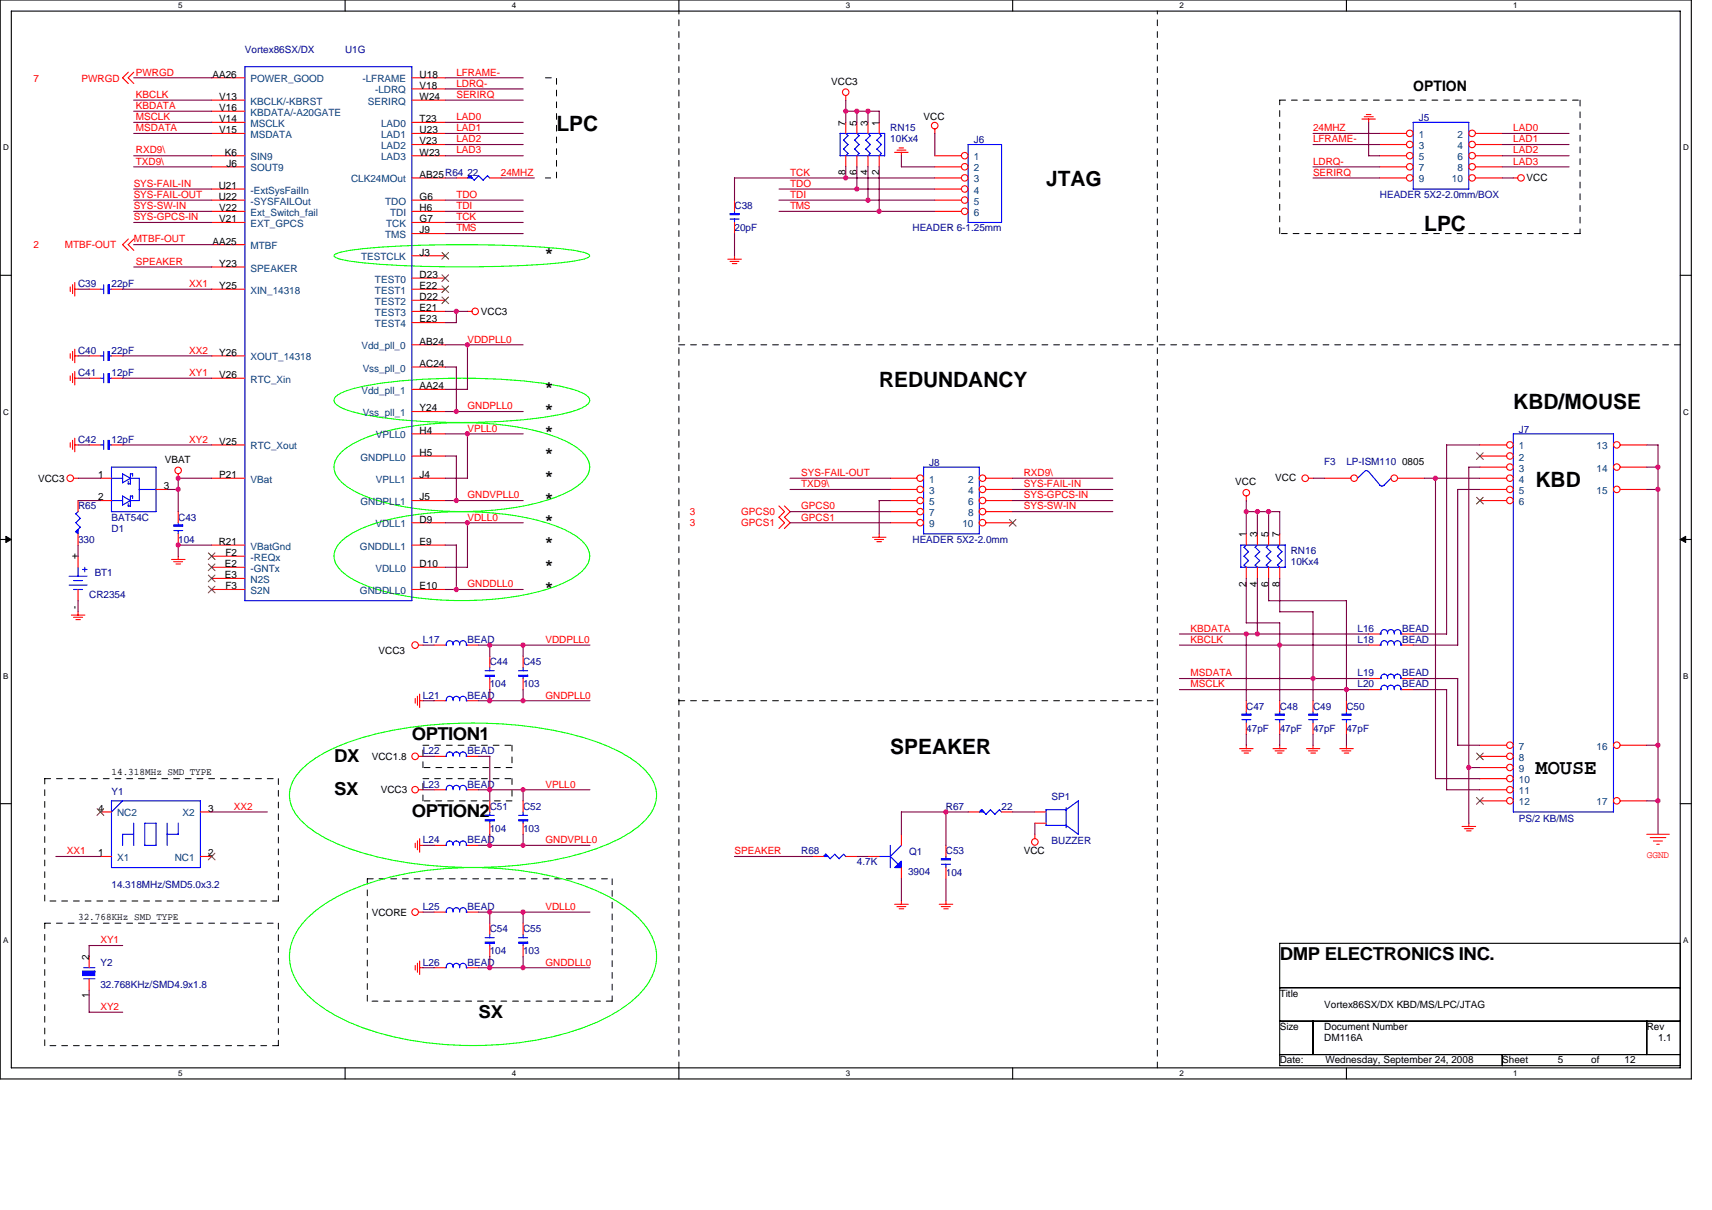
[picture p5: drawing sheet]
<svg xmlns="http://www.w3.org/2000/svg" width="297mm" height="210mm" viewBox="0 0 297 210" stroke-linecap="round" stroke-linejoin="round" font-family="sans-serif">
<path d="M0 0h293.5v187.2h-293.5zM2 1.9h289.5v183.4h-289.5z" fill="none" stroke="#000" stroke-width=".19"/>
<g fill="#fff">
<path d="M30.9 .2h.8v1.6h-.8z"/>
<path d="M30.9 185.5h.8v1.6h-.8z"/>
</g>
<path d="M59.9 0v1.9M59.9 185.3v1.9" fill="none" stroke="#000" stroke-width=".19"/>
<g fill="#fff">
<path d="M88.8 .2h.8v1.6h-.8z"/>
<path d="M88.8 185.5h.8v1.6h-.8z"/>
</g>
<path d="M117.8 0v1.9M117.8 185.3v1.9" fill="none" stroke="#000" stroke-width=".19"/>
<g fill="#fff">
<path d="M146.7 .2h.8v1.6h-.8z"/>
<path d="M146.7 185.5h.8v1.6h-.8z"/>
</g>
<path d="M175.7 0v1.9M175.7 185.3v1.9" fill="none" stroke="#000" stroke-width=".19"/>
<g fill="#fff">
<path d="M204.7 .2h.7v1.6h-.7z"/>
<path d="M204.7 185.5h.7v1.6h-.7z"/>
</g>
<path d="M233.6 0v1.9M233.6 185.3v1.9" fill="none" stroke="#000" stroke-width=".19"/>
<g fill="#fff">
<path d="M262.6 .2h.7v1.6h-.7z"/>
<path d="M262.6 185.5h.7v1.6h-.7z"/>
<path d="M.5 24.8h1v1.6h-1z"/>
<path d="M292 24.8h1v1.6h-1z"/>
<path d="M.5 70.7h1v1.5h-1z"/>
<path d="M292 70.7h1v1.5h-1z"/>
</g>
<path d="M0 47.8h2M291.5 47.8h2" fill="none" stroke="#000" stroke-width=".19"/>
<g fill="#fff">
<path d="M.5 116.5h.9v1.6h-.9z"/>
<path d="M292 116.5h.9v1.6h-.9z"/>
</g>
<path d="M0 93.6h2M291.5 93.6h2" fill="none" stroke="#000" stroke-width=".19"/>
<path d="M1 93.1l1 .5-1 .5zM291.5 93.6l1-.5v1z" fill="#000" stroke="#000" stroke-width=".17"/>
<g fill="#fff">
<path d="M.5 162.4h.9v1.5h-.9z"/>
<path d="M292 162.4h.9v1.5h-.9z"/>
</g>
<path d="M0 139.5h2M291.5 139.5h2M222 163.7h69.5v21.2h-69.5zM222 171.4h69.5M222 177.2h69.5M227.8 177.2v5.8M285.7 177.2v5.8M222 183h69.5M260.6 183v1.9" fill="none" stroke="#000" stroke-width=".19"/>
<g fill="none" stroke="#000" stroke-width=".17" stroke-dasharray="1 1 1 1 1 1 1 1">
<path d="M94.6 13.5h2v17.4h-2M222 17.4h52.1M274.1 17.4v23.1M117.8 59.8h173.7M222 40.5v-23.1M274.1 40.5h-52.1M7.8 135.1h40.5M48.3 135.1v21.3M73.4 129.3h15.4M73.4 133.2v-3.9M73.4 135.1h15.4M73.4 139v-3.9"/>
<path d="M88.8 129.3v3.9M88.8 133.2h-15.4M88.8 135.1v3.9M88.8 139h-15.4M117.8 121.6h83M7.8 156.4v-21.3M48.3 156.4h-40.5M63.7 152.5h42.5M106.2 152.5v21.2M7.8 160.2h40.5M48.3 160.2v21.3M63.7 173.7v-21.2"/>
<path d="M106.2 173.7h-42.5M7.8 181.5v-21.3M48.3 181.5h-40.5M117.8 185.3v-183.4M200.8 185.3v-183.4"/>
</g>
<path d="M58.1 44.2a16.1 16.1 0 0 1 5.6-1.1 201.3 201.3 0 0 1 35.6 .3 7.9 7.9 0 0 1 2.9 .8l.1 .2a2.6 2.6 0 0 1-2 .8 165.9 165.9 0 0 1-27.2 1 87 87 0 0 1-14-1.2l-1-.4-.1-.2zM58.5 68.6a17.3 17.3 0 0 1 6.8-2 110 110 0 0 1 31.3 .3 15 15 0 0 1 5.2 1.7l.4 .5 .1 .4a2.49 2.49 0 0 1-2 1.6 50.9 50.9 0 0 1-13.2 2 98.9 98.9 0 0 1-24.9-1.4 8.3 8.3 0 0 1-4.1-1.8l-.1-.4 .1-.4zM58.9 78.8a15.4 15.4 0 0 1 7.1-3.7 57.4 57.4 0 0 1 28.2 0 15.5 15.5 0 0 1 7.1 3.7 3.1 3.1 0 0 1 0 4.5 15.5 15.5 0 0 1-7.1 3.7 57.2 57.2 0 0 1-28.2 0 15.5 15.5 0 0 1-7.1-3.7 3.1 3.1 0 0 1 0-4.5zM58.9 94.2a15.4 15.4 0 0 1 7.1-3.6 57.4 57.4 0 0 1 28.2 0 15.5 15.5 0 0 1 7.1 3.6 3.1 3.1 0 0 1 0 4.6 15.5 15.5 0 0 1-7.1 3.7 57.2 57.2 0 0 1-28.2 0 15.5 15.5 0 0 1-7.1-3.7 3.1 3.1 0 0 1 0-4.6zM52 133.8a21 21 0 0 1 8.5-5 71.3 71.3 0 0 1 32.1-2.6 44.3 44.3 0 0 1 16.1 4.9 9.9 9.9 0 0 1 5.1 5.8 6.4 6.4 0 0 1-2.6 6.2 31.7 31.7 0 0 1-13.8 5.9 74.5 74.5 0 0 1-35-1.1 26.3 26.3 0 0 1-9.4-4.8 6.4 6.4 0 0 1-2.7-6.2l.4-1 .5-1.1zM53.8 158.9a31.4 31.4 0 0 1 13.6-6.6 61.6 61.6 0 0 1 33.5 1.2 25.8 25.8 0 0 1 10.5 6.5 8.5 8.5 0 0 1 0 12 27.1 27.1 0 0 1-12.6 7.1 61.3 61.3 0 0 1-35.5-.6 25.8 25.8 0 0 1-10.6-6.5 8.5 8.5 0 0 1 0-12z" fill="none" stroke="#0f0" stroke-width=".19"/>
<g fill="none" stroke="#f00" stroke-width=".19">
<path d="M22.3 12.5l-1 1 1 1M23.2 12.5l-1 1 1 1M36.7 13.5h5.8M36.7 17.4h5.8M36.7 19.3h5.8M71.5 13.5h5.8M71.5 17.4h5.8M71.5 15.4h5.8M146.7 16.6v.8M237.1 19.9h.8M36.7 32.8h5.8M36.7 34.7h5.8"/>
<path d="M36.7 36.7h5.8M36.7 38.6h5.8M36.7 21.2h5.8M36.7 23.2h5.8M36.7 27h5.8M36.7 29h5.8M71.5 30.9h5.8M71.5 34.7h5.8M71.5 36.7h5.8M71.5 38.6h5.8M71.5 21.2h5.8M71.5 23.2h5.8"/>
<path d="M71.5 25.1h5.8M71.5 27h5.8M79.2 30.9h1.9M85 30.9h1.9M127.4 34.7v2M127.4 38.6v1.9M146.7 21.2v2M146.7 27v2M148.7 21.2v2M148.7 27v2M150.6 21.2v2M150.6 27v2"/>
<path d="M152.5 21.2v2M152.5 27v2M155.2 26.4h2.4M155.6 26.1h1.6M156 25.7h.8M156.4 26.4v.6M162.2 22.4v.8M162.2 30.9h4.6M162.2 32.8h4.6M162.2 34.7h4.6M162.2 36.7h4.6M162.2 27h4.6"/>
<path d="M162.2 29h4.6M236.3 20.7h2.3M236.7 20.3h1.6M237.5 20.6v.6M239.4 30.9h4.6M239.4 23.2h4.6M239.4 25.1h4.6M239.4 27h4.6M239.4 29h4.6M256 30.9h4.6M256 23.2h4.6M256 25.1h4.6"/>
<path d="M256 27h4.6M256 29h4.6M262.5 30.9h.8M12.2 49.8v.8M12.6 49.4v1.5M13 50.2h.5M13 49v2.4M15.5 50.2h1.9M19.3 50.2h2M22.3 41.5l-1 1 1 1M23.2 41.5l-1 1 1 1M36.7 50.2h5.8"/>
<path d="M36.7 42.5h5.8M36.7 46.3h5.8M71.5 54h5.8M71.5 50.2h5.8M71.5 40.5h5.8M71.5 44.4h5.8M71.5 48.3h5.8M71.5 52.1h5.8M71.5 56h5.8M71.5 59.8h5.8M81.1 54h.8M126.3 45h2.3"/>
<path d="M126.7 45.4h1.5M127.1 45.7h.7M127.4 44.4v.6M12.2 61.4v.8M12.2 65.2v.8M12.2 76.8v.8M12.6 61v1.5M12.6 64.8v1.6M12.6 76.4v1.6M13 61.8h.5M13 77.2h.5M13 65.6h.5"/>
<path d="M13 60.6v2.3M13 64.5v2.3M13 76.1v2.3M15.5 61.8h1.9M15.5 77.2h1.9M15.5 65.6h1.9M19.3 61.8h2M19.3 77.2h2M19.3 65.6h2M36.7 61.8h5.8M36.7 77.2h5.8M36.7 65.6h5.8"/>
<path d="M71.5 75.3h5.8M71.5 79.1h5.8M71.5 67.6h5.8M71.5 63.7h5.8M71.5 71.4h5.8M256.8 77.2h4.6M256.8 79.1h4.6M281.1 77.2h4.6M12.8 83h.8M13.5 86.9v1.9M13.5 92.6v2M13.5 96.5v1.9"/>
<path d="M17.4 83h1.9M17.4 86.9h1.9M27.1 84.9h1.9M29.8 97.1h2.3M30.1 97.5h1.6M30.5 97.9h.8M30.9 82.2v.8M30.9 88.8v1.9M30.9 92.6v2M30.9 96.5v.6M36.7 83h5.8M36.7 94.6h5.8"/>
<path d="M36.7 98.4h5.8M36.7 96.5h5.8M71.5 83h5.8M71.5 94.6h5.8M71.5 98.4h5.8M71.5 90.7h5.8M71.5 86.9h5.8M135.1 87.8l1 1-1 1M135.1 89.7l1 1-1 1M136.1 87.8l1 1-1 1M136.1 89.7l1 1-1 1M151.4 93.2h2.3"/>
<path d="M151.7 93.6h1.6M152.1 94h.8M152.5 92.6v.7M154.5 83h4.6M154.5 90.7h4.6M154.5 86.9h4.6M154.5 84.9h4.6M154.5 88.8h4.6M171.1 83h4.6M171.1 90.7h4.6M171.1 86.9h4.6M171.1 84.9h4.6"/>
<path d="M171.1 88.8h4.6M216.2 86.1v.8M216.2 92.6v2M216.2 98.4v2M218.2 92.6v2M218.2 98.4v2M220.1 92.6v2M220.1 98.4v2M222 92.6v2M222 98.4v2M227.1 83h.7M229.8 83h4.6"/>
<path d="M242.5 83h4.6M256.8 83h4.6M256.8 86.9h4.6M256.8 84.9h4.6M256.8 81.1h4.6M281.1 84.9h4.6M281.1 81.1h4.6M12.4 106.7h2.3M12.8 107.1h1.5M13.2 107.5h.7M13.5 102.3v1.9M13.5 106.2v.6"/>
<path d="M36.7 102.3h5.8M36.7 100.4h5.8M71.5 102.3h5.8M72.6 112h.8M75.3 112h2M81.1 112h1.9M85 113.9v1.9M85 117.8v1.9M90.8 113.9v1.9M90.8 117.8v1.9M237.5 112h1.9M237.5 110h1.9"/>
<path d="M237.5 117.8h1.9M237.5 119.7h1.9M243.3 112h1.9M243.3 110h1.9M243.3 117.8h1.9M243.3 119.7h1.9M72 121.2v.8M72.4 120.8v1.6M72.6 137.1h.8M72.6 131.3h.8M72.8 121.6h.6M72.8 120.5v2.3"/>
<path d="M75.3 137.1h2M75.3 121.6h2M75.3 131.3h2M81.1 137.1h1.9M81.1 121.6h1.9M81.1 131.3h1.9M85 139v1.9M90.8 139v1.9M215.1 129.9h2.3M215.5 130.3h1.5M215.9 130.7h.7M216.2 121.6v1.9"/>
<path d="M216.2 125.5v1.9M216.2 129.3v.6M220.9 129.9h2.3M221.2 130.3h1.6M221.7 130.7h.7M222 121.6v1.9M222 125.5v1.9M222 129.3v.6M226.7 129.9h2.3M227 130.3h1.6M227.4 130.7h.8M227.8 121.6v1.9"/>
<path d="M227.8 125.5v1.9M227.8 129.3v.6M232.4 129.9h2.4M232.8 130.3h1.6M233.2 130.7h.8M233.6 121.6v1.9M233.6 125.5v1.9M233.6 129.3v.6M256.8 137.1h4.6M256.8 131.3h4.6M256.8 129.3h4.6M256.8 133.2h4.6"/>
<path d="M256.8 135.1h4.6M256.8 139h4.6M281.1 129.3h4.6M281.1 139h4.6M17.4 140.9h1.9M17.4 148.6h1.9M34.8 140.9h1.9M34.8 148.6h1.9M72 146.3v.8M72.4 145.9v1.6M72.6 158.3h.8M72.8 146.7h.6"/>
<path d="M72.8 145.5v2.4M75.3 158.3h2M75.3 146.7h2M81.1 158.3h1.9M81.1 146.7h1.9M85 142.9v1.9M90.8 142.9v1.9M140.9 148.6h2M146.7 148.6h2M150.6 148.6h1.9M155.2 156.9h2.4M155.6 157.3h1.6"/>
<path d="M156 157.7h.8M156.4 144.8v1.9M156.4 150.6v1.9M156.4 156.4v.6M163 156.9h2.3M163.3 157.3h1.6M163.7 157.7h.8M164.1 146.7v1.9M164.1 150.6v1.9M164.1 156.4v.6M168 140.9h1.9M173.8 140.9h1.9"/>
<path d="M179.6 144.8v.7M179.6 140.9h1.9M179.6 142.9h1.9M253.7 143.4h2.3M254.1 143.8h1.5M254.5 144.2h.7M254.8 142.9v.5M285.7 144.8h3.9M286.3 145.4h2.7M286.9 145.9h1.5M287.5 146.5h.4M15.5 166v1.9"/>
<path d="M15.5 169.9v1.9M72 167.6v.7M72.4 167.2v1.5M72.8 167.9h.6M72.8 166.8v2.3M75.3 167.9h2M81.1 167.9h1.9M85 160.2v2M85 164.1v1.9M90.8 160.2v2M90.8 164.1v1.9"/>
<circle cx="146.7" cy="16" r=".57"/>
<circle cx="162.2" cy="21.8" r=".57"/>
<circle cx="167.4" cy="34.7" r=".57"/>
<circle cx="167.4" cy="36.7" r=".57"/>
<circle cx="167.4" cy="32.8" r=".57"/>
<circle cx="167.4" cy="30.9" r=".57"/>
<circle cx="167.4" cy="27" r=".57"/>
<circle cx="167.4" cy="28.9" r=".57"/>
<circle cx="244.6" cy="23.1" r=".57"/>
<circle cx="244.6" cy="25.1" r=".57"/>
<circle cx="244.6" cy="30.9" r=".57"/>
<circle cx="244.6" cy="28.9" r=".57"/>
<circle cx="244.6" cy="27" r=".57"/>
<circle cx="255.4" cy="23.1" r=".57"/>
<circle cx="255.4" cy="25.1" r=".57"/>
<circle cx="255.4" cy="30.9" r=".57"/>
<circle cx="255.4" cy="27" r=".57"/>
<circle cx="255.4" cy="28.9" r=".57"/>
<circle cx="263.9" cy="30.9" r=".57"/>
<circle cx="82.4" cy="54" r=".57"/>
<circle cx="262" cy="77.2" r=".57"/>
<circle cx="262" cy="79.1" r=".57"/>
<circle cx="280.5" cy="77.2" r=".57"/>
<circle cx="12.2" cy="83" r=".57"/>
<circle cx="30.9" cy="81.6" r=".57"/>
<circle cx="159.7" cy="83" r=".57"/>
<circle cx="159.7" cy="86.9" r=".57"/>
<circle cx="159.7" cy="90.7" r=".57"/>
<circle cx="159.7" cy="88.8" r=".57"/>
<circle cx="159.7" cy="84.9" r=".57"/>
<circle cx="170.5" cy="83" r=".57"/>
<circle cx="170.5" cy="86.9" r=".57"/>
<circle cx="170.5" cy="90.7" r=".57"/>
<circle cx="170.5" cy="88.8" r=".57"/>
<circle cx="170.5" cy="84.9" r=".57"/>
<circle cx="216.2" cy="85.5" r=".57"/>
<circle cx="226.5" cy="83" r=".57"/>
<circle cx="235" cy="83" r=".57"/>
<circle cx="241.9" cy="83" r=".57"/>
<circle cx="262" cy="81.1" r=".57"/>
<circle cx="262" cy="86.9" r=".57"/>
<circle cx="262" cy="83" r=".57"/>
<circle cx="262" cy="84.9" r=".57"/>
<circle cx="280.5" cy="81.1" r=".57"/>
<circle cx="280.5" cy="84.9" r=".57"/>
<circle cx="72" cy="111.9" r=".57"/>
<circle cx="72" cy="131.3" r=".57"/>
<circle cx="72" cy="137" r=".57"/>
<circle cx="262" cy="133.2" r=".57"/>
<circle cx="262" cy="135.1" r=".57"/>
<circle cx="262" cy="129.3" r=".57"/>
<circle cx="262" cy="131.2" r=".57"/>
<circle cx="262" cy="137" r=".57"/>
<circle cx="262" cy="139" r=".57"/>
<circle cx="280.5" cy="139" r=".57"/>
<circle cx="280.5" cy="129.3" r=".57"/>
<circle cx="72" cy="158.3" r=".57"/>
<circle cx="179.6" cy="146.1" r=".57"/>
</g>
<g fill="none" stroke="#00f" stroke-width=".19">
<path d="M42.5 11.6h29v92.6h-29zM83 30.5l.8 .8M83.1 30.5l-.8 .8-.8-.8-.4 .4M85 30.9l-.4-.4-.8 .8M126.7 38h1.5M127.4 36.7v.4M127.4 38v.6M145.8 23.2h7.7v3.9M145.8 27h7.7M145.8 23.1v3.9M146.4 25.9l.7 .7-.4 .5M146.7 23.2l.4 .3-.7 .8 .7 .8"/>
<path d="M147.1 25.1l-.8 .8M148.3 24.3l.8 .8M148.3 25.9l.8 .7M148.7 23.2l.4 .4M149.1 25.1l-.8 .8M149.1 23.5l-.8 .8M149.1 26.6l-.4 .5M150.2 25.9l.8 .7M150.6 23.2l.4 .4M151 23.5l-.8 .8 .8 .8M151 25.1l-.8 .8M151 26.6l-.4 .5"/>
<path d="M152.1 24.3l.8 .8M152.1 25.9l.8 .7-.4 .5M152.5 23.2l.4 .3-.8 .8M152.9 25.1l-.8 .8M168 25.1h5.8v13.5h-5.8zM245.2 21.2h9.6v11.6h-9.6zM17.4 50.2h.6M18 49.4v1.6M19 50.2h.4M17.4 77.2h.6M17.4 61.8h.6M17.4 65.6h.6"/>
<path d="M18 61v1.6M18 64.9v1.5M18 76.4v1.6M19 77.2h.4M19 61.8h.4M19 65.6h.4M262.6 75.3h17.3v65.6h-17.3zM12 100h3.1M13.1 89.2l.8 .8M13.5 98.4v1.6M13.6 88.8l-.4 .4M13.9 91.5l-.8 .7 .4 .4"/>
<path d="M13.9 89.9l-.8 .8 .8 .8M14.3 98.8h.8M14.7 98.4v.8M19.3 86.9h2M19.3 83h2M19.3 81.1h7.8v7.7h-7.8zM21.3 82.2v1.6M21.3 86.1v1.5M21.3 86.1l1.3 .8-1.4 .8M21.3 82.2l1.3 .8M22.2 83.6v.4M22.2 87.4v.4"/>
<path d="M22.6 83h1.6v3.9h-1.6M22.6 83l-1.4 .8M23 82.2v.4M23 86.1v.4M23 82.2h-.4v1.8h-.4M23 86.1h-.4v1.7h-.4M24.2 84.9h2.9M30.2 92.1h1.5M30.9 90.7v.4M30.9 92.1v.5M160.2 81.1h9.7v11.5h-9.7zM215.9 96.5l.7 .8-.8 .8 .5 .4"/>
<path d="M216.2 94.6l-.3 .4 .7 .8M216.6 95.7l-.8 .8M217.8 96.5l.8 .8-.8 .8M217.8 95l.8 .8M217.8 98.1l.4 .4M218.2 94.6l-.4 .4M218.6 95.7l-.8 .8M219.7 96.5l.8 .8M220.1 94.6l-.4 .4 .8 .8M220.5 95.7l-.8 .8M220.5 97.3l-.8 .8 .4 .4M221.7 96.5l.7 .8-.8 .8 .5 .4"/>
<path d="M222 94.6l-.3 .4 .7 .8M222.4 95.7l-.8 .8M223 94.6v3.8l-7.7 .1v-3.9h7.7M236.7 81.9l-1.2 1.1M236.7 81.9l.4-.2 .3 .2M237.5 81.9l1.9 2.3M239.3 84.2l.5 .1 .4-.1M241.3 83l-1.1 1.2M12 101.5h3.1M12.8 102.3h1.5M12.8 100.8h1.5M77.4 111.7a.58 .58 0 0 1 .6-.5 .58 .58 0 0 1 .6 .5"/>
<path d="M77.4 111.8v.2h-.2M78.6 111.7a.57 .57 0 0 1 .6-.5 .57 .57 0 0 1 .6 .5 .58 .58 0 0 1 .5-.5 .58 .58 0 0 1 .6 .5M78.6 111.7v.3M79.8 111.8v.2M80.9 111.8v.2h.2M84.2 116.4h1.5M85 115.8v.6M85 117.4v.4M90 116.4h1.5M90.8 115.8v.6M90.8 117.4v.4M239.4 119.7h.2"/>
<path d="M239.6 119.5a.57 .57 0 0 1 .6-.6 .57 .57 0 0 1 .5 .6M239.6 111.7a.57 .57 0 0 1 .6-.5 .57 .57 0 0 1 .5 .5M239.6 111.8v.2h-.2M239.6 119.5v.2M240.7 109.8a.59 .59 0 0 0-.7-.5 .59 .59 0 0 0-.4 .7h-.2M240.7 109.8a.58 .58 0 0 1 .6-.5 .58 .58 0 0 1 .6 .5M240.7 117.5a.59 .59 0 0 0-.7-.5 .59 .59 0 0 0-.4 .8h-.2M240.7 117.5a.58 .58 0 0 1 .6-.5 .58 .58 0 0 1 .6 .5M240.7 119.5a.58 .58 0 0 1 .6-.6 .58 .58 0 0 1 .6 .6 .58 .58 0 0 1 .6-.6 .58 .58 0 0 1 .6 .6M240.7 111.7a.58 .58 0 0 1 .6-.5 .58 .58 0 0 1 .6 .5 .58 .58 0 0 1 .6-.5 .58 .58 0 0 1 .6 .5M240.7 109.8v.2M240.7 111.7v.3"/>
<path d="M240.7 117.5v.3M240.7 119.5v.2M241.9 109.8a.6 .6 0 0 1 .7-.5 .6 .6 0 0 1 .5 .7M241.9 117.5a.6 .6 0 0 1 .7-.5 .6 .6 0 0 1 .5 .8M241.9 109.8v.2M241.9 111.8v.2M241.9 117.6v.2M241.9 119.5v.2M243.1 110h.2M243.1 117.8h.2M243.1 119.7h.2M243.1 112h.2"/>
<path d="M243.1 111.8v.2M243.1 119.5v.2M19.3 139h15.5v11.6h-15.5zM21.3 139l-2 1.9M77.2 121.6h.2M77.4 131a.58 .58 0 0 1 .6-.5 .58 .58 0 0 1 .6 .5M77.4 131.1v.2h-.2M78.6 136.8a.6 .6 0 0 0-.7-.5 .6 .6 0 0 0-.5 .8h-.2M78.6 136.8a.57 .57 0 0 1 .6-.5 .57 .57 0 0 1 .6 .5M78.6 121.4a.6 .6 0 0 0-.7-.5 .6 .6 0 0 0-.5 .7M78.6 121.4a.57 .57 0 0 1 .6-.6 .57 .57 0 0 1 .6 .6M78.6 131a.57 .57 0 0 1 .6-.5 .57 .57 0 0 1 .6 .5 .58 .58 0 0 1 .5-.5 .58 .58 0 0 1 .6 .5"/>
<path d="M78.6 121.4v.2M78.6 131v.3M78.6 136.8v.3M79.8 136.8a.6 .6 0 0 1 .7-.5 .6 .6 0 0 1 .4 .8h.2M79.8 121.4a.6 .6 0 0 1 .7-.5 .6 .6 0 0 1 .4 .7M79.8 121.4v.2M79.8 131.1v.2M79.8 136.9v.2M80.9 121.6h.2M80.9 131.1v.2h.2M187.1 139v5.8l-2.1-1.6M187.1 139l-2.1 1.5h-3.5v2.8"/>
<path d="M215.5 124.9h1.5M216.2 123.5v.4M216.2 124.9v.6M221.3 124.9h1.5M222 123.5v.4M222 124.9v.6M227.1 124.9h1.5M227.8 123.5v.4M227.8 124.9v.6M232.9 124.9h1.5M233.6 123.5v.4M233.6 124.9v.6"/>
<path d="M23.2 144.8h-1.9v1.9M23.2 142.9v3.8M25.1 142.9h2v3.8h-2zM29 142.9v3.8M30.9 142.8v2h-1.9M77.2 158.3h.2M77.2 146.7h.2M77.4 158.1a.58 .58 0 0 1 .6-.6 .58 .58 0 0 1 .6 .6M77.4 146.5a.58 .58 0 0 1 .6-.6 .58 .58 0 0 1 .6 .6M77.4 146.5v.2M77.4 158.1v.2M78.6 158.1a.57 .57 0 0 1 .6-.6 .57 .57 0 0 1 .6 .6 .58 .58 0 0 1 .5-.6 .58 .58 0 0 1 .6 .6"/>
<path d="M78.6 146.5a.57 .57 0 0 1 .6-.6 .57 .57 0 0 1 .6 .6 .58 .58 0 0 1 .5-.6 .58 .58 0 0 1 .6 .6M78.6 146.5v.2M78.6 158.1v.2M79.8 146.5v.2M79.8 158.1v.2M80.9 158.3h.2M80.9 146.7h.2M80.9 146.5v.2M80.9 158.1v.2M84.2 141.5h1.5M85 140.9v.6M85 142.5v.4"/>
<path d="M90 141.5h1.5M90.8 140.9v.6M90.8 142.5v.4M143.3 148.3l.8 .7M143.3 148.2l-.4 .4M144.8 148.3l.8 .7M144.8 148.2l-.8 .8M146.4 148.3l.4 .4M146.4 148.2l-.8 .8M152.5 148.6h2M154.5 148.6l1.3 1.4M154.5 146.7v3.9"/>
<path d="M156.4 146.7l-2 2M163.3 150h1.6M164.1 148.6v.4M164.1 150v.6M170.3 140.5l-.4 .4M171.8 140.5l.8 .8M171.9 140.5l-.8 .8-.8-.8M173.4 140.5l.4 .4M173.4 140.5l-.8 .8M181.5 143.2h3.5M185 140.1v3.5M14.5 169.9h2"/>
<path d="M14.5 167.9h2M78.6 167.7a.6 .6 0 0 0-.7-.5 .6 .6 0 0 0-.5 .8l-.2-.1M78.6 167.7a.57 .57 0 0 1 .6-.5 .57 .57 0 0 1 .6 .5M78.6 167.7v.2M79.8 167.7a.6 .6 0 0 1 .7-.5 .6 .6 0 0 1 .4 .8l.2-.1M79.8 167.7v.3M84.2 162.7h1.5M85 162.2v.6M85 163.7v.4M90 162.7h1.5M90.8 162.2v.6M90.8 163.7v.4"/>
</g>
<g fill="none" stroke="#804000" stroke-width=".17">
<path d="M76.7 43.8l1.1 1.2M76.7 47.7l1.1 1.2M76.7 49.6l1.1 1.2M76.7 51.5l1.1 1.2M77.8 43.8l-1.1 1.2M77.8 47.7l-1.1 1.2M77.8 49.6l-1.1 1.2M77.8 51.5l-1.1 1.2M256.2 78.6l1.2 1.1M257.3 78.6l-1.1 1.1M36.1 99.8l1.2 1.2M36.1 97.9l1.2 1.1"/>
<path d="M36.1 95.9l1.2 1.2M37.3 99.8l-1.2 1.2M37.3 97.9l-1.2 1.1M37.3 95.9l-1.2 1.2M175.1 90.1l1.2 1.2M176.3 90.1l-1.2 1.2M256.2 86.3l1.2 1.2M257.3 86.3l-1.1 1.2M36.1 101.7l1.2 1.2M37.3 101.7l-1.2 1.2M256.2 130.7l1.2 1.1M256.2 138.4l1.2 1.2"/>
<path d="M257.3 130.7l-1.1 1.1M257.3 138.4l-1.1 1.2M16.8 140.3l1.2 1.2M18 140.3l-1.2 1.2M36.1 148.1l1.2 1.1M37.3 148.1l-1.2 1.1"/>
</g>
<g fill="#00f" stroke="#00f" stroke-width=".19">
<path d="M90 117.2v.2h1.5v-.2z" fill-rule="evenodd"/>
<path d="M13.5 91.9v.7l-.3-.3z" fill-rule="evenodd"/>
<path d="M221.3 123.9v.2h1.5v-.2z" fill-rule="evenodd"/>
<path d="M30.2 91.1v.2h1.5v-.2z" fill-rule="evenodd"/>
<path d="M18.8 76.4v1.6h.2v-1.6z" fill-rule="evenodd"/>
<path d="M169.9 140.9l.4-.4 .4 .4-.4-.4 .4 .4z" fill-rule="evenodd"/>
<path d="M84.2 117.2v.2h1.5v-.2z" fill-rule="evenodd"/>
<path d="M155.2 150.6l1.2-1.2v1.2z" fill-rule="evenodd"/>
<path d="M163.3 149v.2h1.6v-.2z" fill-rule="evenodd"/>
<path d="M215.5 123.9v.2h1.5v-.2z" fill-rule="evenodd"/>
<path d="M126.7 37.1v.2h1.5v-.2z" fill-rule="evenodd"/>
<path d="M232.9 123.9v.2h1.5v-.2z" fill-rule="evenodd"/>
<path d="M81.5 30.5l.4 .4h-.8l.4-.4 .4 .4z" fill-rule="evenodd"/>
<path d="M18.8 61v1.5h.2v-1.5z" fill-rule="evenodd"/>
<path d="M227.1 123.9v.2h1.5v-.2z" fill-rule="evenodd"/>
<path d="M18.8 64.9v1.5h.2v-1.5z" fill-rule="evenodd"/>
<path d="M143.3 148.3l.4 .3h-.8l.4-.3 .4 .3z" fill-rule="evenodd"/>
<path d="M90 163.5v.2h1.5v-.2z" fill-rule="evenodd"/>
<path d="M84.2 142.3v.2h1.5v-.2z" fill-rule="evenodd"/>
<path d="M14.3 168.5v.8h2.1v-.8z" fill-rule="evenodd"/>
<path d="M90 142.3v.2h1.5v-.2z" fill-rule="evenodd"/>
<path d="M18.8 49.4v1.5h.2v-1.5z" fill-rule="evenodd"/>
<path d="M84.2 163.5v.2h1.5v-.2z" fill-rule="evenodd"/>
</g>
<g fill="none" stroke="#800040" stroke-width=".19">
<path d="M23.2 13.5h13.5M23.2 17.4h13.5M23.2 19.3h13.5M77.3 13.5h13.5M77.3 15.4h13.5M77.3 17.4h13.5M146.7 19.3h5.8v1.9M146.7 17.4v3.8M148.7 19.3v1.9M150.6 19.3v1.9M23.2 21.2h13.5M23.2 23.2h13.5"/>
<path d="M23.2 27h13.5M23.2 34.7h13.5M23.2 36.7h13.5M23.2 38.6h13.5M23.2 29h13.5M23.2 32.8h13.5M77.3 21.2h13.5M77.3 23.2h13.5M77.3 25.1h13.5M77.3 27h13.5M77.3 30.9h1.9M77.3 34.7h13.5"/>
<path d="M77.3 36.7h13.5M77.3 38.6h13.5M86.9 30.9h5.8M135.1 34.7h27.1M135.2 36.7h27M135.2 32.8h27M146.7 28.9v2M148.7 28.9v3.9M150.6 28.9v5.8M152.5 28.9v7.8M156.4 27v2h5.8M162.2 30.9h-34.8v3.9"/>
<path d="M162.2 23.1v3.9M227.8 23.2h11.6M227.8 25.1h11.6M227.8 30.9h11.6M227.8 29h11.6M237.5 27h1.9M237.5 21.2v5.9M260.6 23.2h11.6M260.6 25.1h11.6M260.6 27h11.6M260.6 30.9h2M260.6 29h11.6"/>
<path d="M13.5 50.2h2M21.3 50.2h15.4M23.2 42.5h13.5M23.2 46.3h13.5M77.3 40.5h13.5M77.3 59.8h13.5M77.3 54h3.8M77.3 56h1.9M79.2 54v2M81.1 59.8v7.8h-3.8M127.4 40.5v3.9M13.5 61.8h2"/>
<path d="M13.5 77.2h2M13.5 65.6h2M21.3 61.8h15.4M21.3 77.2h15.4M21.3 65.6h15.4M77.2 63.7h2v7.7M77.3 75.3h13.5M77.3 71.4h13.5M77.3 79.1h1.9M79.2 79.1v7.8M81.1 75.3v7.7M256.8 77.2h-5.8v32.8h-5.8"/>
<path d="M285.7 77.2h2M287.7 77.2v67.6M13.5 83h3.9M13.5 86.9h3.9M13.5 94.6v1.9M29 84.9h1.9M30.9 94.6h5.8M30.9 94.6v1.9M36.7 83h-5.8v5.8M77.3 83h3.8M77.3 86.9h13.5M77.3 90.7h13.5"/>
<path d="M77.3 94.6h1.9M79.2 94.6v7.7M81.1 90.7v7.7h-3.8M137.1 83h17.4M137.1 90.7h17.4M137.1 88.8h17.4M137.1 84.9h17.4M152.5 86.9h2M152.5 86.9v5.8M175.7 83h17.4M175.7 86.9h17.4M175.7 88.8h17.4"/>
<path d="M175.7 84.9h17.4M216.2 88.8h5.9l-.1 3.9M216.2 86.9v5.8M218.2 88.8v3.9M220.1 88.8v3.9M227.8 83h2M247.1 83h9.7M249.1 83v52.1h7.7M256.8 84.9h-3.9v27.1h-7.7M256.8 81.1h-2v61.8M285.7 84.9h2M285.7 81.1h2"/>
<path d="M13.5 104.2v2M73.4 112h1.9M77.3 102.3h13.5M83 112h19.4M85 111.9v2M85 119.7v1.9M90.8 111.9v2M90.8 119.7v1.9M204.6 112h32.9M204.6 119.7h32.9M204.6 110h32.9M204.6 117.8h32.9"/>
<path d="M216.2 100.4v7.7h5.8v13.5M216.2 110v11.6M218.2 100.4v9.6M220.1 100.4v3.8h13.5v17.4M222 106.2h5.8M222 100.4v5.8M227.8 106.2v15.4M245.2 119.7h5.8M245.2 117.8h7.7v11.5h3.9M251 119.7v17.4h5.8M73.4 137.1h1.9M73.4 121.6h1.9"/>
<path d="M73.4 131.3h1.9M83 137.1h19.4M83 121.6h19.4M83 131.3h2M85 131.3v7.7M90.8 137v2M216.2 127.4v1.9M222 127.4v1.9M227.8 127.4v1.9M233.6 127.4v1.9M254.8 133.2h2M285.7 139h2"/>
<path d="M285.7 129.3h2M9.7 148.6h7.7M36.7 140.9h9.7M73.4 158.3h1.9M73.4 146.7h2M83 158.3h19.4M83 146.7h19.4M85 144.8v1.9M85 158.3v1.9M90.8 144.8v1.9M90.8 158.3v1.9M127.4 148.6h13.6"/>
<path d="M148.7 148.6h1.9M156.4 152.5v3.9M164.1 140.9v5.8M164.1 152.5v3.9M168 140.9h-11.6v3.9M175.7 140.9h3.9M179.6 142.9v1.9M15.5 164.1v1.9M15.5 171.8v3.9h5.8M15.5 164.1h5.8M73.4 167.9h1.9M83 167.9h19.4"/>
<path d="M85 166v2M90.8 166v2"/>
</g>
<g fill="#f0f" stroke="#f0f" stroke-width=".19">
<circle cx="90.7" cy="137" r=".38"/>
<circle cx="85" cy="111.9" r=".38"/>
<circle cx="90.7" cy="158.3" r=".38"/>
<circle cx="85" cy="137" r=".38"/>
<circle cx="90.7" cy="111.9" r=".38"/>
<circle cx="85" cy="158.3" r=".38"/>
<circle cx="81.1" cy="59.8" r=".38"/>
<circle cx="81.1" cy="75.3" r=".38"/>
<circle cx="79.2" cy="71.4" r=".38"/>
<circle cx="79.2" cy="86.9" r=".38"/>
<circle cx="79.2" cy="102.3" r=".38"/>
<circle cx="164.1" cy="140.9" r=".38"/>
<circle cx="220.1" cy="88.8" r=".38"/>
<circle cx="216.2" cy="88.8" r=".38"/>
<circle cx="218.2" cy="88.8" r=".38"/>
<circle cx="287.7" cy="139" r=".38"/>
<circle cx="287.7" cy="84.9" r=".38"/>
<circle cx="287.7" cy="81.1" r=".38"/>
<circle cx="287.7" cy="129.3" r=".38"/>
<circle cx="233.6" cy="119.7" r=".38"/>
<circle cx="79.2" cy="54" r=".38"/>
<circle cx="30.9" cy="83" r=".38"/>
<circle cx="30.9" cy="84.9" r=".38"/>
<circle cx="148.7" cy="32.8" r=".38"/>
<circle cx="150.6" cy="19.3" r=".38"/>
<circle cx="148.7" cy="19.3" r=".38"/>
<circle cx="146.7" cy="19.3" r=".38"/>
<circle cx="152.5" cy="36.7" r=".38"/>
<circle cx="150.6" cy="34.7" r=".38"/>
<circle cx="222" cy="111.9" r=".38"/>
<circle cx="227.8" cy="117.7" r=".38"/>
<circle cx="216.2" cy="110" r=".38"/>
<circle cx="249" cy="83" r=".38"/>
<circle cx="81.1" cy="90.7" r=".38"/>
<circle cx="146.7" cy="30.9" r=".38"/>
<circle cx="85" cy="121.6" r=".38"/>
<circle cx="90.7" cy="121.6" r=".38"/>
<circle cx="85" cy="146.7" r=".38"/>
<circle cx="85" cy="167.9" r=".38"/>
<circle cx="90.7" cy="167.9" r=".38"/>
<circle cx="90.7" cy="146.7" r=".38"/>
<circle cx="254.8" cy="133.2" r=".38"/>
<circle cx="30.9" cy="94.6" r=".38"/>
<circle cx="218.2" cy="110" r=".38"/>
</g>
<g font-size="3.7">
<text x="96.6" y="22.7">LPC</text>
<text x="181.5" y="32.3">JTAG</text>
<text x="247.1" y="40.1">LPC</text>
<text x="152.5" y="67.1">REDUNDANCY</text>
<text x="262.6" y="71">KBD/MOUSE</text>
<text x="266.4" y="84.5">KBD</text>
<text x="154.5" y="130.8">SPEAKER</text>
<text x="266.4" y="134.3">MOUSE</text>
</g>
<g font-size="3.1">
<text x="94.6" y="45.3">*</text>
<text x="94.6" y="68.5">*</text>
<text x="94.6" y="76.2">*</text>
<text x="94.6" y="72.3">*</text>
<text x="94.6" y="80.1">*</text>
<text x="94.6" y="83.9">*</text>
<text x="94.6" y="87.8">*</text>
<text x="94.6" y="91.7">*</text>
<text x="94.6" y="95.5">*</text>
<text x="94.6" y="99.4">*</text>
<text x="94.6" y="103.2">*</text>
<text x="71.5" y="128.3">OPTION1</text>
<text x="58" y="138">SX</text>
<text x="58" y="132.2">DX</text>
<text x="71.5" y="141.8">OPTION2</text>
<text x="222" y="166.6">DMP ELECTRONICS INC.</text>
<text x="83" y="176.6">SX</text>
</g>
<text font-size="2.5" x="245.2" y="15.8">OPTION</text>
<g font-size="1.7" fill="#000080">
<text x="42.5" y="9.3">Vortex86SX/DX</text>
<text x="59.9" y="9.3">U1G</text>
<text x="154.5" y="22.8">RN15</text>
<text x="246.2" y="21">J5</text>
<text x="154.5" y="24.7">10Kx4</text>
<text x="168.9" y="24.9">J6</text>
<text x="239.4" y="34.4">HEADER 5X2-2.0mm/BOX</text>
<text x="127.4" y="36.3">C38</text>
<text x="127.4" y="40.2">20pF</text>
<text x="158.3" y="40.2">HEADER 6-1.25mm</text>
<text x="13.5" y="49.8">C39</text>
<text x="19.3" y="49.8">22pF</text>
<text x="13.5" y="61.4">C40</text>
<text x="13.5" y="65.2">C41</text>
<text x="19.3" y="61.4">22pF</text>
<text x="19.3" y="65.2">12pF</text>
<text x="13.5" y="76.8">C42</text>
<text x="19.3" y="76.8">12pF</text>
<text x="263.5" y="75.1">J7</text>
<text x="161.2" y="80.9">J8</text>
<text x="229.8" y="80.7">F3</text>
<text x="233.6" y="80.7">LP-ISM110</text>
<text x="13.5" y="88.4">R65</text>
<text x="13.5" y="94.2">330</text>
<text x="19.3" y="92.3">D1</text>
<text x="19.3" y="90.3">BAT54C</text>
<text x="30.9" y="90.3">C43</text>
<text x="30.9" y="94.2">104</text>
<text x="158.3" y="94.2">HEADER 5X2-2.0mm</text>
<text x="16.4" y="100">BT1</text>
<text x="224" y="96.1">RN16</text>
<text x="224" y="98.1">10Kx4</text>
<text x="15.5" y="103.8">CR2354</text>
<text x="73.4" y="111.6">L17</text>
<text x="81.1" y="111.6">BEAD</text>
<text x="235.5" y="109.6">L16</text>
<text x="235.5" y="111.6">L18</text>
<text x="243.3" y="109.6">BEAD</text>
<text x="243.3" y="111.6">BEAD</text>
<text x="85" y="115.4">C44</text>
<text x="85" y="119.3">104</text>
<text x="90.8" y="115.4">C45</text>
<text x="90.8" y="119.3">103</text>
<text x="235.5" y="117.4">L19</text>
<text x="235.5" y="119.3">L20</text>
<text x="243.3" y="117.4">BEAD</text>
<text x="243.3" y="119.3">BEAD</text>
<text x="73.4" y="121.2">L21</text>
<text x="81.1" y="121.2">BEAD</text>
<text x="216.2" y="123.1">C47</text>
<text x="222" y="123.1">C48</text>
<text x="227.8" y="123.1">C49</text>
<text x="233.6" y="123.1">C50</text>
<text x="73.4" y="130.9">L22</text>
<text x="81.1" y="130.9">BEAD</text>
<text x="216.2" y="127">47pF</text>
<text x="222" y="127">47pF</text>
<text x="227.8" y="127">47pF</text>
<text x="233.6" y="127">47pF</text>
<text x="73.4" y="136.7">L23</text>
<text x="81.1" y="136.7">BEAD</text>
<text x="19.3" y="138">Y1</text>
<text x="85" y="140.5">C51</text>
<text x="90.8" y="140.5">C52</text>
<text x="164.1" y="140.5">R67</text>
<text x="173.8" y="140.5">22</text>
<text x="182.5" y="138.8">SP1</text>
<text x="263.5" y="142.7">PS/2 KB/MS</text>
<text x="73.4" y="146.3">L24</text>
<text x="81.1" y="146.3">BEAD</text>
<text x="85" y="144.4">104</text>
<text x="90.8" y="144.4">103</text>
<text x="139" y="148.3">R68</text>
<text x="157.8" y="148.4">Q1</text>
<text x="164.1" y="148.3">C53</text>
<text x="182.5" y="146.5">BUZZER</text>
<text x="19.3" y="154.1">14.318MHz/SMD5.0x3.2</text>
<text x="148.7" y="150.2">4.7K</text>
<text x="157.6" y="151.9">3904</text>
<text x="164.1" y="152.1">104</text>
<text x="73.4" y="157.9">L25</text>
<text x="81.1" y="157.9">BEAD</text>
<text x="85" y="161.8">C54</text>
<text x="90.8" y="161.8">C55</text>
<text x="17.4" y="167.6">Y2</text>
<text x="73.4" y="167.6">L26</text>
<text x="81.1" y="167.6">BEAD</text>
<text x="85" y="165.6">104</text>
<text x="90.8" y="165.6">103</text>
<text x="17.4" y="171.4">32.768KHz/SMD4.9x1.8</text>
</g>
<g font-size="1.7" fill="#f00">
<text x="5.8" y="14.3">7</text>
<text x="14.1" y="14.3">PWRGD</text>
<text x="23.6" y="13.1">PWRGD</text>
<text x="23.6" y="17">KBCLK</text>
<text x="79.2" y="13.1">LFRAME-</text>
<text x="79.2" y="15">LDRQ-</text>
<text x="79.2" y="17">SERIRQ</text>
<text x="23.6" y="18.9">KBDATA</text>
<text x="23.6" y="20.8">MSCLK</text>
<text x="23.6" y="22.8">MSDATA</text>
<text x="79.2" y="20.8">LAD0</text>
<text x="79.2" y="22.8">LAD1</text>
<text x="227.8" y="22.8">24MHZ</text>
<text x="262.6" y="22.8">LAD0</text>
<text x="23.6" y="26.6">RXD9\</text>
<text x="23.6" y="28.6">TXD9\</text>
<text x="79.2" y="24.7">LAD2</text>
<text x="79.2" y="26.6">LAD3</text>
<text x="227.8" y="24.7">LFRAME-</text>
<text x="227.8" y="28.6">LDRQ-</text>
<text x="262.6" y="28.6">LAD3</text>
<text x="262.6" y="26.6">LAD2</text>
<text x="262.6" y="24.7">LAD1</text>
<text x="23.2" y="32.4">SYS-FAIL-IN</text>
<text x="23.2" y="34.4">SYS-FAIL-OUT</text>
<text x="79.2" y="34.4">TDO</text>
<text x="86.9" y="30.5">24MHZ</text>
<text x="137.1" y="30.5">TCK</text>
<text x="137.1" y="34.4">TDI</text>
<text x="137.1" y="32.4">TDO</text>
<text x="227.8" y="30.5">SERIRQ</text>
<text x="23.2" y="36.3">SYS-SW-IN</text>
<text x="23.2" y="38.2">SYS-GPCS-IN</text>
<text x="79.2" y="36.3">TDI</text>
<text x="79.2" y="38.2">TCK</text>
<text x="79.2" y="40.2">TMS</text>
<text x="137.1" y="36.3">TMS</text>
<text x="5.8" y="43.1">2</text>
<text x="11.2" y="43.1">MTBF-OUT</text>
<text x="23.2" y="42.1">MTBF-OUT</text>
<text x="23.6" y="45.9">SPEAKER</text>
<text x="32.8" y="49.8">XX1</text>
<text x="81.1" y="59.5">VDDPLL0</text>
<text x="32.8" y="65.2">XY1</text>
<text x="32.8" y="61.4">XX2</text>
<text x="81.1" y="71">GNDPLL0</text>
<text x="32.8" y="76.8">XY2</text>
<text x="81.1" y="74.9">VPLL0</text>
<text x="139" y="82.6">SYS-FAIL-OUT</text>
<text x="177.6" y="82.6">RXD9\</text>
<text x="81.1" y="86.5">GNDVPLL0</text>
<text x="119.7" y="89.4">3</text>
<text x="128.6" y="89.4">GPCS0</text>
<text x="139" y="84.5">TXD9\</text>
<text x="139" y="88.4">GPCS0</text>
<text x="177.6" y="88.4">SYS-SW-IN</text>
<text x="177.6" y="84.5">SYS-FAIL-IN</text>
<text x="177.6" y="86.5">SYS-GPCS-IN</text>
<text x="81.1" y="90.3">VDLL0</text>
<text x="119.7" y="91.3">3</text>
<text x="128.6" y="91.3">GPCS1</text>
<text x="139" y="90.3">GPCS1</text>
<text x="81.1" y="101.9">GNDDLL0</text>
<text x="94.6" y="111.6">VDDPLL0</text>
<text x="206.6" y="111.6">KBCLK</text>
<text x="206.6" y="109.6">KBDATA</text>
<text x="206.6" y="119.3">MSCLK</text>
<text x="206.6" y="117.4">MSDATA</text>
<text x="94.6" y="121.2">GNDPLL0</text>
<text x="94.6" y="136.7">VPLL0</text>
<text x="40.6" y="140.5">XX2</text>
<text x="11.6" y="148.3">XX1</text>
<text x="94.6" y="146.3">GNDVPLL0</text>
<text x="127.4" y="148.3">SPEAKER</text>
<text x="285.7" y="148.8">GGND</text>
<text x="94.6" y="157.9">VDLL0</text>
<text x="17.4" y="163.7">XY1</text>
<text x="94.6" y="167.6">GNDDLL0</text>
<text x="17.4" y="175.3">XY2</text>
</g>
<g font-size="1.7">
<text x="36.9" y="13.5">AA26</text>
<text x="38" y="17.4">V13</text>
<text x="72.8" y="17.4">W24</text>
<text x="72.8" y="13.5">U18</text>
<text x="72.8" y="15.4">V18</text>
<text x="144.2" y="14.7">VCC3</text>
<text x="38" y="19.3">V16</text>
<text x="38" y="21.2">V14</text>
<text x="38" y="23.1">V15</text>
<text x="72.8" y="21.2">T23</text>
<text x="72.8" y="23.1">U23</text>
<text x="146.7" y="21.8" transform="rotate(-90 146.7 21.8)">7</text>
<text x="148.7" y="21.8" transform="rotate(-90 148.7 21.8)">5</text>
<text x="150.6" y="21.8" transform="rotate(-90 150.6 21.8)">3</text>
<text x="152.5" y="21.8" transform="rotate(-90 152.5 21.8)">1</text>
<text x="160.2" y="20.8">VCC</text>
<text x="39" y="27">K6</text>
<text x="39.3" y="28.9">J6</text>
<text x="72.8" y="25.1">V23</text>
<text x="72.8" y="27">W23</text>
<text x="37.9" y="32.8">U21</text>
<text x="37.9" y="34.7">U22</text>
<text x="72.8" y="30.9">AB25R64 22</text>
<text x="72.8" y="34.7">G6</text>
<text x="146.7" y="30.4" transform="rotate(-90 146.7 30.4)">8</text>
<text x="148.7" y="30.4" transform="rotate(-90 148.7 30.4)">6</text>
<text x="150.6" y="30.4" transform="rotate(-90 150.6 30.4)">4</text>
<text x="152.5" y="30.4" transform="rotate(-90 152.5 30.4)">2</text>
<text x="264.9" y="31.5">VCC</text>
<text x="38" y="36.7">V22</text>
<text x="38" y="38.6">V21</text>
<text x="72.8" y="36.7">H6</text>
<text x="72.8" y="38.6">G7</text>
<text x="72.8" y="40.5">J9</text>
<text x="36.9" y="42.4">AA25</text>
<text x="38.1" y="46.3">Y23</text>
<text x="72.8" y="44.4">J3</text>
<text x="38.1" y="50.2">Y25</text>
<text x="72.8" y="48.2">D23</text>
<text x="72.8" y="50.2">E22</text>
<text x="72.8" y="52.1">D22</text>
<text x="72.8" y="54">E21</text>
<text x="72.8" y="56">E23</text>
<text x="72.8" y="59.8">AB24</text>
<text x="83.4" y="54.6">VCC3</text>
<text x="38" y="65.6">V26</text>
<text x="38.1" y="61.7">Y26</text>
<text x="72.8" y="63.7">AC24</text>
<text x="72.8" y="67.5">AA24</text>
<text x="72.8" y="71.4">Y24</text>
<text x="38" y="77.2">V25</text>
<text x="72.8" y="75.3">H4</text>
<text x="6.6" y="83.6">VCC3</text>
<text x="17" y="83">1</text>
<text x="28.6" y="80.3">VBAT</text>
<text x="38" y="83">P21</text>
<text x="72.8" y="83">J4</text>
<text x="72.8" y="79.1">H5</text>
<text x="221.3" y="83.4">VCC</text>
<text x="243.3" y="80.7">0805</text>
<text x="17" y="86.8">2</text>
<text x="28.4" y="84.9">3</text>
<text x="72.8" y="86.8">J5</text>
<text x="214.3" y="84.2">VCC</text>
<text x="37.9" y="94.6">R21</text>
<text x="72.8" y="90.7">D9</text>
<text x="72.8" y="94.6">E9</text>
<text x="216.2" y="93.2" transform="rotate(-90 216.2 93.2)">1</text>
<text x="218.1" y="93.2" transform="rotate(-90 218.1 93.2)">3</text>
<text x="220.1" y="93.2" transform="rotate(-90 220.1 93.2)">5</text>
<text x="222" y="93.2" transform="rotate(-90 222 93.2)">7</text>
<text x="13.5" y="97.1" transform="rotate(-90 13.5 97.1)">+</text>
<text x="39" y="100.4">E3</text>
<text x="39" y="98.4">E2</text>
<text x="39.1" y="96.5">F2</text>
<text x="72.8" y="98.4">D10</text>
<text x="216.2" y="101.8" transform="rotate(-90 216.2 101.8)">2</text>
<text x="218.1" y="101.8" transform="rotate(-90 218.1 101.8)">4</text>
<text x="220.1" y="101.8" transform="rotate(-90 220.1 101.8)">6</text>
<text x="222" y="101.8" transform="rotate(-90 222 101.8)">8</text>
<text x="13.5" y="105.7" transform="rotate(-90 13.5 105.7)">-</text>
<text x="39.1" y="102.3">F3</text>
<text x="72.8" y="102.3">E10</text>
<text x="65.7" y="113.5">VCC3</text>
<text x="64.5" y="131.8">VCC1.8</text>
<text x="19.3" y="134.6">14.318MHz SMD TYPE</text>
<text x="66.1" y="137.6">VCC3</text>
<text x="17" y="140.9">4</text>
<text x="36.1" y="140.9">3</text>
<text x="17" y="148.6">1</text>
<text x="36.1" y="148.6">2</text>
<text x="177.6" y="148.3">VCC</text>
<text x="13.5" y="159.7">32.768KHz SMD TYPE</text>
<text x="64.5" y="158.9">VCORE</text>
<text x="15.4" y="166.6" transform="rotate(-90 15.4 166.6)">2</text>
<text x="15.4" y="173.2" transform="rotate(-90 15.4 173.2)">1</text>
<text x="222" y="173">Title</text>
<text x="222" y="178.8">Size</text>
<text x="229.8" y="174.9">Vortex86SX/DX KBD/MS/LPC/JTAG</text>
<text x="229.8" y="178.8">Document Number</text>
<text x="285.7" y="178.8">Rev</text>
<text x="222" y="184.6">Date:</text>
<text x="229.8" y="180.7">DM116A</text>
<text x="230" y="184.6">Wednesday, September 24, 2008</text>
<text x="260.6" y="184.6">Sheet</text>
<text x="270.3" y="184.6">5</text>
<text x="276.1" y="184.6">of</text>
<text x="281.9" y="184.6">12</text>
<text x="287.7" y="180.7">1.1</text>
</g>
<g font-size="1.7" fill="#004080">
<text x="43.5" y="14.3">POWER_GOOD</text>
<text x="62.9" y="14.3">-LFRAME</text>
<text x="65.1" y="16.2">-LDRQ</text>
<text x="43.5" y="18.2">KBCLK/-KBRST</text>
<text x="43.5" y="20.1">KBDATA/-A20GATE</text>
<text x="43.5" y="22">MSCLK</text>
<text x="43.5" y="23.9">MSDATA</text>
<text x="63.8" y="18.2">SERIRQ</text>
<text x="66.1" y="22">LAD0</text>
<text x="66.1" y="23.9">LAD1</text>
<text x="246.2" y="23.9">1</text>
<text x="252.9" y="23.9">2</text>
<text x="43.5" y="27.8">SIN9</text>
<text x="43.5" y="29.7">SOUT9</text>
<text x="66.1" y="25.9">LAD2</text>
<text x="66.1" y="27.8">LAD3</text>
<text x="168.9" y="27.8">1</text>
<text x="168.9" y="29.7">2</text>
<text x="246.2" y="25.9">3</text>
<text x="246.2" y="27.8">5</text>
<text x="246.2" y="29.7">7</text>
<text x="252.9" y="25.9">4</text>
<text x="252.9" y="27.8">6</text>
<text x="252.9" y="29.7">8</text>
<text x="43.5" y="33.6">-ExtSysFailIn</text>
<text x="43.5" y="35.5">-SYSFAILOut</text>
<text x="60.9" y="31.7">CLK24MOut</text>
<text x="66.8" y="35.5">TDO</text>
<text x="168.9" y="31.7">3</text>
<text x="168.9" y="33.6">4</text>
<text x="168.9" y="35.5">5</text>
<text x="246.2" y="31.7">9</text>
<text x="251.9" y="31.7">10</text>
<text x="43.5" y="37.5">Ext_Switch_fail</text>
<text x="43.5" y="39.4">EXT_GPCS</text>
<text x="66.8" y="41.3">TMS</text>
<text x="67" y="39.4">TCK</text>
<text x="67.7" y="37.5">TDI</text>
<text x="168.9" y="37.5">6</text>
<text x="43.5" y="47.1">SPEAKER</text>
<text x="43.5" y="43.2">MTBF</text>
<text x="62.7" y="45.2">TESTCLK</text>
<text x="43.5" y="51">XIN_14318</text>
<text x="65.1" y="49">TEST0</text>
<text x="65.1" y="51">TEST1</text>
<text x="65.1" y="52.9">TEST2</text>
<text x="65.1" y="54.8">TEST3</text>
<text x="65.1" y="56.8">TEST4</text>
<text x="43.5" y="62.5">XOUT_14318</text>
<text x="62.7" y="60.6">Vdd_pll_0</text>
<text x="62.9" y="64.5">Vss_pll_0</text>
<text x="43.5" y="66.4">RTC_Xin</text>
<text x="62.7" y="68.3">Vdd_pll_1</text>
<text x="43.5" y="78">RTC_Xout</text>
<text x="62.9" y="72.2">Vss_pll_1</text>
<text x="65.2" y="76.1">VPLL0</text>
<text x="263.5" y="78">1</text>
<text x="277" y="78">13</text>
<text x="43.5" y="83.8">VBat</text>
<text x="62.5" y="79.9">GNDPLL0</text>
<text x="65.2" y="83.8">VPLL1</text>
<text x="161.2" y="83.8">1</text>
<text x="168" y="83.8">2</text>
<text x="263.5" y="79.9">2</text>
<text x="263.5" y="81.9">3</text>
<text x="263.5" y="83.8">4</text>
<text x="277" y="81.9">14</text>
<text x="62.5" y="87.7">GNDPLL1</text>
<text x="161.2" y="85.7">3</text>
<text x="161.2" y="87.7">5</text>
<text x="161.2" y="89.6">7</text>
<text x="168" y="85.7">4</text>
<text x="168" y="87.7">6</text>
<text x="168" y="89.6">8</text>
<text x="263.5" y="85.7">5</text>
<text x="263.5" y="87.7">6</text>
<text x="277" y="85.7">15</text>
<text x="43.5" y="95.4">VBatGnd</text>
<text x="62.5" y="95.4">GNDDLL1</text>
<text x="65.1" y="91.5">VDLL1</text>
<text x="161.2" y="91.5">9</text>
<text x="167" y="91.5">10</text>
<text x="43.5" y="101.2">N2S</text>
<text x="43.5" y="99.2">-GNTx</text>
<text x="43.5" y="97.3">-REQx</text>
<text x="65.1" y="99.2">VDLL0</text>
<text x="43.5" y="103.1">S2N</text>
<text x="62.5" y="103.1">GNDDLL0</text>
<text x="263.5" y="130.1">7</text>
<text x="277" y="130.1">16</text>
<text x="263.5" y="132">8</text>
<text x="263.5" y="134">9</text>
<text x="263.5" y="135.9">10</text>
<text x="263.5" y="137.8">11</text>
<text x="20.3" y="141.7">NC2</text>
<text x="31.7" y="141.7">X2</text>
<text x="263.5" y="139.8">12</text>
<text x="277" y="139.8">17</text>
<text x="20.3" y="149.4">X1</text>
<text x="30.3" y="149.4">NC1</text>
</g>
<g font-size="1.4">
<text x="30.9" y="1.5">5</text>
<text x="88.8" y="1.5">4</text>
<text x="146.7" y="1.5">3</text>
<text x="204.7" y="1.5">2</text>
<text x="262.6" y="1.5">1</text>
<text x=".5" y="26.1">D</text>
<text x="292" y="26.1">D</text>
<text x=".5" y="71.9">C</text>
<text x="292" y="71.9">C</text>
<text x=".5" y="117.8">B</text>
<text x="292" y="117.8">B</text>
<text x=".5" y="163.6">A</text>
<text x="292" y="163.6">A</text>
<text x="30.9" y="186.8">5</text>
<text x="88.8" y="186.8">4</text>
<text x="146.7" y="186.8">3</text>
<text x="204.7" y="186.8">2</text>
<text x="262.6" y="186.8">1</text>
</g>
</svg>
